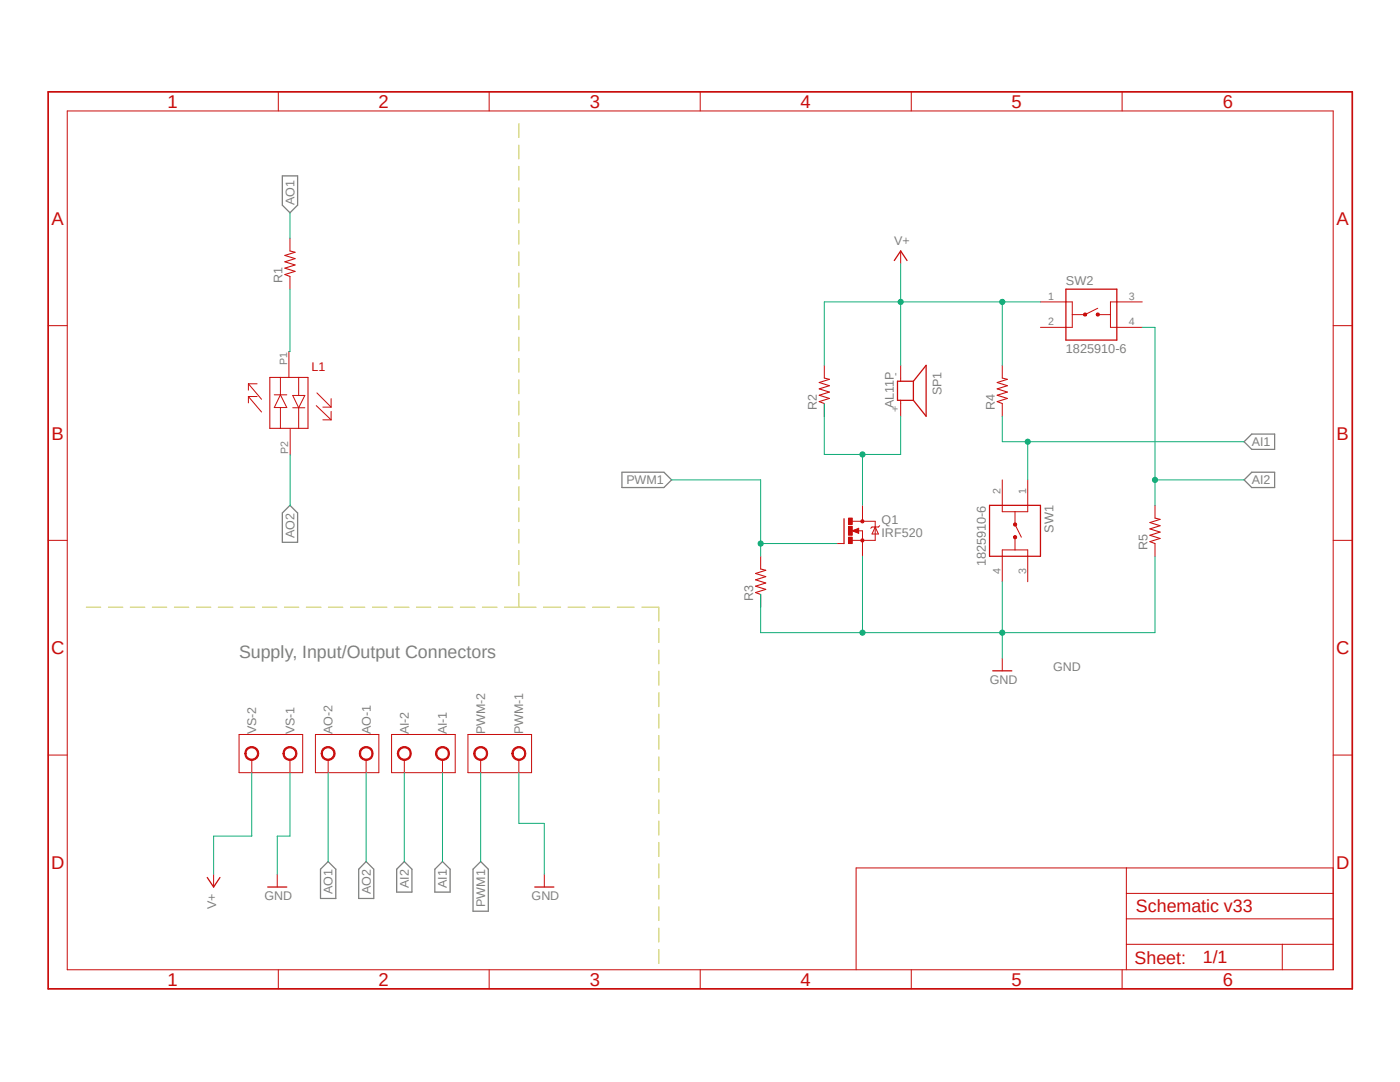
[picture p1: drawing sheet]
<svg xmlns="http://www.w3.org/2000/svg" width="279mm" height="216mm" viewBox="0 0 279 216" stroke-linecap="round" stroke-linejoin="round" font-family="sans-serif">
<path d="M9.1 18l261.2 179.9M270.3 18l-261.2 179.9" fill="none" stroke="#fff" stroke-width=".2"/>
<g fill="none" stroke="#c8c832" stroke-width=".2">
<path d="M103.5 24.7v2.7M103.5 29v2.7M103.5 33.2v2.7M103.5 37.5v2.7M103.5 41.7v2.8M103.5 46v2.7M103.5 50.2v2.8M103.5 54.5v2.8M103.5 58.8v2.7M103.5 63v2.8M103.5 67.3v2.7M103.5 71.5v2.8"/>
<path d="M103.5 75.8v2.8M103.5 80.1v2.7M103.5 84.3v2.8M103.5 88.6v2.8M103.5 92.8v2.8M103.5 97.1v2.8M103.5 101.3v2.8M103.5 105.6v2.8M103.5 109.9v2.7M103.5 114.1v2.8M103.5 118.4v2.8M17.2 121.2h2.9"/>
<path d="M21.6 121.2h2.9M26 121.2h2.9M30.4 121.2h2.9M34.8 121.2h2.9M39.2 121.2h2.9M43.6 121.2h2.9M48 121.2h2.8M52.4 121.2h2.8M56.8 121.2h2.8M61.1 121.2h3M65.5 121.2h2.9M69.9 121.2h2.9"/>
<path d="M74.3 121.2h2.9M78.7 121.2h2.9M83.1 121.2h2.9M87.5 121.2h2.9M91.9 121.2h2.9M96.3 121.2h2.9M100.7 121.2h6.3M108.5 121.2h3.4M113.4 121.2h3.4M118.3 121.2h3.4M123.2 121.2h3.4M128.1 121.2h3.4v2.7"/>
<path d="M131.5 125.4v2.8M131.5 129.7v2.8M131.5 133.9v2.8M131.5 138.2v2.8M131.5 142.5v2.8M131.5 146.8v2.7M131.5 151v2.8M131.5 155.3v2.8M131.5 159.6v2.7M131.5 163.8v2.8M131.5 168.1v2.8M131.5 172.4v2.8"/>
<path d="M131.5 176.7v2.7M131.5 180.9v2.8M131.5 185.2v2.8M131.5 189.5v2.7"/>
</g>
<path d="M56.3 35.1h3.1v5.8l-1.5 1.6-1.6-1.6zM124.1 94.2h8.4l1.5 1.6-1.5 1.5h-8.4zM249.8 94.2h4.6v3.1h-4.6l-1.5-1.5zM249.8 86.6h4.6v3.1h-4.6l-1.5-1.6zM57.9 100.8l1.5 1.6v5.8h-3.1v-5.8zM65.5 171.9l1.5 1.5v5.9h-3v-5.9zM73.1 171.9l1.5 1.5v5.9h-3v-5.9zM80.7 171.9l1.5 1.5v4.6h-3v-4.6zM88.3 171.9l1.5 1.5v4.6h-3v-4.6zM95.9 171.9l1.6 1.5v8.4h-3.1v-8.4z" fill="none" stroke="#808080" stroke-width=".25"/>
<path d="M212.7 60.2h1.3v5.1h-1.3M219.1 61.5l-2.6 1.3h-2.5M219.1 62.8h2.5M222.9 60.2h-1.3v5.1h1.3M47.7 146.6h12.7v7.6h-12.7zM62.9 146.6h12.7v7.6h-12.7zM78.1 146.6h12.7v7.6h-12.7zM93.4 146.6h12.7v7.6h-12.7z" fill="none" stroke="#c90d0c" stroke-width=".2"/>
<path d="M212.7 57.7h10.2v10.2h-10.2z" fill="none" stroke="#c90d0c" stroke-width=".25"/>
<path d="M216.3 62.5h.5v.5h-.5l-.1-.2 .3-.2 .2 .2-.3 .1-.2-.1z" fill-rule="evenodd" fill="#c90d0c"/>
<path d="M216.3 62.5h.5v.5h-.5l-.1-.2 .3-.2 .2 .2-.3 .1-.2-.1z" fill="none" stroke="#c90d0c" stroke-width=".2"/>
<path d="M218.9 62.5h.4v.5h-.4l-.1-.2 .3-.2 .2 .2-.4 .1-.1-.1z" fill-rule="evenodd" fill="#c90d0c"/>
<path d="M207.6 60.2h5.1M207.6 65.3h5.1M218.9 62.5h.4v.5h-.4l-.1-.2 .3-.2 .2 .2-.4 .1-.1-.1zM222.9 60.2h5.1M222.9 65.3h5.1M200 100.8v1.3h5.1v-1.3M200 111v-1.3h5.1v1.3M202.6 102.1v2.5l1.2 2.6M202.6 107.2v2.5" fill="none" stroke="#c90d0c" stroke-width=".2"/>
<path d="M197.5 100.8h10.1v10.2h-10.1z" fill="none" stroke="#c90d0c" stroke-width=".25"/>
<path d="M202.4 104.4l.2-.1 .2 .1v.5h-.4l-.1-.3 .1-.1 .4 .1-.4 .2-.1-.2z" fill-rule="evenodd" fill="#c90d0c"/>
<path d="M202.4 104.4l.2-.1 .2 .1v.5h-.4l-.1-.3 .1-.1 .4 .1-.4 .2-.1-.2z" fill="none" stroke="#c90d0c" stroke-width=".2"/>
<path d="M202.4 107l.2-.2 .2 .2v.4h-.4l-.1-.2 .1-.1 .4 .1-.4 .1-.1-.1z" fill-rule="evenodd" fill="#c90d0c"/>
<g fill="none" stroke="#c90d0c" stroke-width=".2">
<path d="M55.5 18.3v3.8M97.6 18.3v3.8M139.7 18.3v3.8M181.9 18.3v3.8M223.9 18.3v3.8M13.4 22.1h252.7v171.4h-252.7zM57.9 47.5v2.6M57.9 55.2v2.5M179.7 50.1v2.5M9.6 65h3.8M49.6 76.6l2.6 3.1M49.6 76.6h1.7"/>
<path d="M49.6 76.6v1.3M49.6 79.1v1.3M49.6 79.1l2.6 3.1M49.6 79.1h1.7M54.7 78.8h2.5M56 78.8l1.2 2.5h-2.5zM56 75.3v3.5M57.7 70.1v5.1M58.4 78.9h2.4l-1.2 2.5zM59.6 75.3v3.6M63.2 78.4l2.9 2.8M66.1 79.5v1.7"/>
<path d="M164.5 72.9v2.5M200 72.9v2.5M266.1 65h3.8M56 81.3v4.2M57.9 85.7v5.1M58.4 81.4h2.4M59.6 81.4v4.1M63.1 80.9l3 2.9M64.4 81.2h1.7M64.4 83.8h1.7M66.1 82.1v1.7M164.5 80.5v2.6"/>
<path d="M200 80.5v2.6M200 95.8v5M205.1 95.8v5M9.6 107.8h3.8M151.8 111v2.5M151.8 118.6v2.6M167 108.5h1.4M170.1 104h4.6v3.8h-4.6M170.1 105.9l1.3-.5v1zM171.2 105.9h.9v2.6M172.1 103.4v.6M174.7 105.2l.6 1.4h-1.3z"/>
<path d="M175.6 104.9l-.3 .3h-1.3l-.2 .2M200 111v5.1M202.4 107l.2-.2 .2 .2v.4h-.4l-.1-.2 .1-.1 .4 .1-.4 .1-.1-.1zM205.1 111v5.1M230.5 100.8v2.6M230.5 108.5v2.5M266.1 107.8h3.8M200 131.3v2.6M9.6 150.7h3.8M266.1 150.7h3.8M224.8 173.2v20.3M224.8 178.3h41.3"/>
<path d="M266.1 173.2h-95.2v20.3M55.5 193.5v3.8M97.6 193.5v3.8M139.7 193.5v3.8M181.9 193.5v3.8M223.9 193.5v3.8M224.8 188.4h41.3M224.8 183.3h41.3M255.9 188.4v5.1"/>
</g>
<path d="M57.9 50.1l1 .2-2 .7 2 .6-2 .6 2 .7-2 .6 2 .6-2 .7 1 .4M53.8 75.3h7.7v10.2h-7.7zM164.5 75.4l1 .3-2 .6 2 .7-2 .6 2 .6-2 .7 2 .6-2 .6 1 .4M200 75.4l1 .3-2 .6 2 .7-2 .6 2 .6-2 .7 2 .6-2 .6 1 .4M151.8 113.5l1 .3-2 .6 2 .7-2 .6 2 .6-2 .7 2 .6-2 .6 1 .4M230.5 103.4l1 .2-2 .7 2 .6-2 .6 2 .7-2 .6 2 .6-2 .7 1 .4" fill="none" stroke="#c90d0c" stroke-width=".21"/>
<path d="M178.5 52l1.2-1.9 1.3 1.9M168.4 103.5v5M198.1 133.9h3.8" fill="none" stroke="#c90d0c" stroke-width=".25"/>
<path d="M9.6 18.3h260.3v179h-260.3zM171.2 105.7l-.9 .2 .9 .3v-.3h-.2" fill="none" stroke="#c90d0c" stroke-width=".34"/>
<path d="M171.9 107.6l.2-.1 .2 .1v.5h-.4z" fill-rule="evenodd" fill="#c90d0c"/>
<path d="M171.9 107.6l.2-.1 .2 .1v.5h-.4z" fill="none" stroke="#c90d0c" stroke-width=".2"/>
<path d="M171.9 103.8l.2-.1 .2 .1v.5h-.4z" fill-rule="evenodd" fill="#c90d0c"/>
<path d="M171.9 103.8l.2-.1 .2 .1v.5h-.4z" fill="none" stroke="#c90d0c" stroke-width=".2"/>
<path d="M169.3 107.2h.8v1.3h-.8z" fill-rule="evenodd" fill="#c90d0c"/>
<path d="M169.3 107.2h.8v1.3h-.8z" fill="none" stroke="#c90d0c" stroke-width=".2"/>
<path d="M169.3 103.4h.8v1.2h-.8z" fill-rule="evenodd" fill="#c90d0c"/>
<path d="M169.3 103.4h.8v1.2h-.8z" fill="none" stroke="#c90d0c" stroke-width=".2"/>
<path d="M169.3 105h.8v1.8h-.8z" fill-rule="evenodd" fill="#c90d0c"/>
<path d="M169.3 105h.8v1.8h-.8zM172.1 100.8v2.6M172.1 108.5v2.5" fill="none" stroke="#c90d0c" stroke-width=".2"/>
<path d="M87.2 149.4a1.4 1.4 0 0 1 2.3 .2 1.4 1.4 0 0 1-.8 2.1 1.4 1.4 0 0 1-1.8-1.3h.3a1.15 1.15 0 0 1 1.5-1.2 1.15 1.15 0 0 1 .4 1.9 1.15 1.15 0 0 1-1.9-.4v-.3h-.3z" fill-rule="evenodd" fill="#c90d0c"/>
<path d="M87.2 149.4a1.4 1.4 0 0 1 2.3 .2 1.4 1.4 0 0 1-.8 2.1 1.4 1.4 0 0 1-1.8-1.3h.3a1.15 1.15 0 0 1 1.5-1.2 1.15 1.15 0 0 1 .4 1.9 1.15 1.15 0 0 1-1.9-.4v-.3h-.3zM88.3 151.6v2.6" fill="none" stroke="#c90d0c" stroke-width=".2"/>
<path d="M79.6 149.4a1.4 1.4 0 0 1 2.3 .2 1.4 1.4 0 0 1-.8 2.1 1.4 1.4 0 0 1-1.8-1.3h.2a1.15 1.15 0 0 1 1.6-1.2 1.15 1.15 0 0 1 .4 1.9 1.15 1.15 0 0 1-1.9-.4l-.1-.3h-.2z" fill-rule="evenodd" fill="#c90d0c"/>
<path d="M79.6 149.4a1.4 1.4 0 0 1 2.3 .2 1.4 1.4 0 0 1-.8 2.1 1.4 1.4 0 0 1-1.8-1.3h.2a1.15 1.15 0 0 1 1.6-1.2 1.15 1.15 0 0 1 .4 1.9 1.15 1.15 0 0 1-1.9-.4l-.1-.3h-.2zM80.7 151.6v2.6" fill="none" stroke="#c90d0c" stroke-width=".2"/>
<path d="M72 149.4a1.39 1.39 0 0 1 2.2 .1 1.39 1.39 0 0 1-.6 2.1 1.39 1.39 0 0 1-1.9-1.2h.3a1.14 1.14 0 0 1 1.4-1.1 1.14 1.14 0 0 1 .7 1.7 1.14 1.14 0 0 1-1.9 .1l-.2-.7h-.3l.1-.5z" fill-rule="evenodd" fill="#c90d0c"/>
<path d="M72 149.4a1.39 1.39 0 0 1 2.2 .1 1.39 1.39 0 0 1-.6 2.1 1.39 1.39 0 0 1-1.9-1.2h.3a1.14 1.14 0 0 1 1.4-1.1 1.14 1.14 0 0 1 .7 1.7 1.14 1.14 0 0 1-1.9 .1l-.2-.7h-.3l.1-.5zM73.1 151.6v2.6" fill="none" stroke="#c90d0c" stroke-width=".2"/>
<path d="M64.4 149.4a1.41 1.41 0 0 1 2.2 .1 1.41 1.41 0 0 1-.6 2.1 1.41 1.41 0 0 1-1.9-1.2h.2a1.14 1.14 0 0 1 1.5-1.1 1.14 1.14 0 0 1 .6 1.7 1.14 1.14 0 0 1-1.8 .1l-.3-.7h-.2z" fill-rule="evenodd" fill="#c90d0c"/>
<path d="M64.4 149.4a1.41 1.41 0 0 1 2.2 .1 1.41 1.41 0 0 1-.6 2.1 1.41 1.41 0 0 1-1.9-1.2h.2a1.14 1.14 0 0 1 1.5-1.1 1.14 1.14 0 0 1 .6 1.7 1.14 1.14 0 0 1-1.8 .1l-.3-.7h-.2zM65.5 151.6v2.6" fill="none" stroke="#c90d0c" stroke-width=".2"/>
<path d="M56.8 149.4a1.41 1.41 0 0 1 2.2 .1 1.41 1.41 0 0 1-.7 2.1 1.41 1.41 0 0 1-1.8-1.2h.2a1.14 1.14 0 0 1 1.5-1.1 1.14 1.14 0 0 1 .6 1.7 1.14 1.14 0 0 1-1.8 .1l-.3-.7h-.2z" fill-rule="evenodd" fill="#c90d0c"/>
<path d="M56.8 149.4a1.41 1.41 0 0 1 2.2 .1 1.41 1.41 0 0 1-.7 2.1 1.41 1.41 0 0 1-1.8-1.2h.2a1.14 1.14 0 0 1 1.5-1.1 1.14 1.14 0 0 1 .6 1.7 1.14 1.14 0 0 1-1.8 .1l-.3-.7h-.2zM57.9 151.6v2.6" fill="none" stroke="#c90d0c" stroke-width=".2"/>
<path d="M49.1 149.4a1.41 1.41 0 0 1 2.3 .1 1.41 1.41 0 0 1-.7 2.1 1.41 1.41 0 0 1-1.8-1.2h.2a1.14 1.14 0 0 1 1.5-1.1 1.14 1.14 0 0 1 .6 1.7 1.14 1.14 0 0 1-1.8 .1l-.3-.7h-.2z" fill-rule="evenodd" fill="#c90d0c"/>
<path d="M49.1 149.4a1.41 1.41 0 0 1 2.3 .1 1.41 1.41 0 0 1-.7 2.1 1.41 1.41 0 0 1-1.8-1.2h.2a1.14 1.14 0 0 1 1.5-1.1 1.14 1.14 0 0 1 .6 1.7 1.14 1.14 0 0 1-1.8 .1l-.3-.7h-.2zM50.2 151.6v2.6M42.6 174.5v2.5M55.3 174.5v2.5" fill="none" stroke="#c90d0c" stroke-width=".2"/>
<path d="M41.4 175.1l1.2 1.9 1.3-1.9M53.4 177h3.8" fill="none" stroke="#c90d0c" stroke-width=".25"/>
<path d="M102.5 149.4a1.4 1.4 0 0 1 2.2 .2 1.4 1.4 0 0 1-.7 2.1 1.4 1.4 0 0 1-1.8-1.3h.2a1.15 1.15 0 0 1 1.6-1.2 1.15 1.15 0 0 1 .4 1.9 1.15 1.15 0 0 1-1.9-.4l-.1-.3h-.2z" fill-rule="evenodd" fill="#c90d0c"/>
<path d="M102.5 149.4a1.4 1.4 0 0 1 2.2 .2 1.4 1.4 0 0 1-.7 2.1 1.4 1.4 0 0 1-1.8-1.3h.2a1.15 1.15 0 0 1 1.6-1.2 1.15 1.15 0 0 1 .4 1.9 1.15 1.15 0 0 1-1.9-.4l-.1-.3h-.2zM103.5 151.6v2.6" fill="none" stroke="#c90d0c" stroke-width=".2"/>
<path d="M94.9 149.4a1.4 1.4 0 0 1 2.2 .2 1.4 1.4 0 0 1-.8 2.1 1.4 1.4 0 0 1-1.8-1.3h.3a1.15 1.15 0 0 1 1.5-1.2 1.15 1.15 0 0 1 .5 1.9 1.15 1.15 0 0 1-1.9-.4l-.1-.3h-.3z" fill-rule="evenodd" fill="#c90d0c"/>
<path d="M179.7 72.9v3.2M179.7 79.9v3.2M94.9 149.4a1.4 1.4 0 0 1 2.2 .2 1.4 1.4 0 0 1-.8 2.1 1.4 1.4 0 0 1-1.8-1.3h.3a1.15 1.15 0 0 1 1.5-1.2 1.15 1.15 0 0 1 .5 1.9 1.15 1.15 0 0 1-1.9-.4l-.1-.3h-.3zM95.9 151.6v2.6M108.6 174.5v2.5" fill="none" stroke="#c90d0c" stroke-width=".2"/>
<path d="M182.3 76.1h-3.2v3.8h3.2M182.3 76.1v3.8M182.3 76.1l2.5-3.2v10.2l-2.5-3.2M106.7 177h3.8" fill="none" stroke="#c90d0c" stroke-width=".25"/>
<path d="M134 95.8h17.8v15.2M151.8 108.5h15.2" fill="none" stroke="#0dab76" stroke-width=".2"/>
<circle cx="151.8" cy="108.5" r=".51" fill="#0dab76"/>
<g fill="none" stroke="#0dab76" stroke-width=".2">
<path d="M172.1 111v15.2M230.5 111v15.2h-78.7v-7.6M57.9 154.2v12.6h-2.6v7.7M95.9 154.2v17.7M103.5 154.2v10.1h5.1v10.2"/>
<circle cx="151.8" cy="108.5" r=".51"/>
</g>
<circle cx="172.1" cy="126.2" r=".51" fill="#0dab76"/>
<g fill="none" stroke="#0dab76" stroke-width=".2">
<path d="M200 116.1v10.1"/>
<circle cx="172.1" cy="126.2" r=".51"/>
</g>
<circle cx="200" cy="126.2" r=".51" fill="#0dab76"/>
<g fill="none" stroke="#0dab76" stroke-width=".2">
<path d="M200 83.1v5h48.3M205.1 88.1v7.7M200 126.2v5.1"/>
<circle cx="200" cy="126.2" r=".51"/>
</g>
<circle cx="205.1" cy="88.1" r=".51" fill="#0dab76"/>
<g fill="none" stroke="#0dab76" stroke-width=".2">
<path d="M230.5 65.3v35.5M88.3 154.2v17.7"/>
<circle cx="205.1" cy="88.1" r=".51"/>
</g>
<circle cx="230.5" cy="95.8" r=".51" fill="#0dab76"/>
<g fill="none" stroke="#0dab76" stroke-width=".2">
<path d="M179.7 52.6v20.3M200 60.2v12.7M207.6 60.2h-43.1v12.7M228 65.3h2.5M230.5 95.8h17.8M80.7 154.2v17.7"/>
<circle cx="230.5" cy="95.8" r=".51"/>
</g>
<circle cx="179.7" cy="60.2" r=".51" fill="#0dab76"/>
<circle cx="179.7" cy="60.2" r=".51" fill="none" stroke="#0dab76" stroke-width=".2"/>
<circle cx="200" cy="60.2" r=".51" fill="#0dab76"/>
<g fill="none" stroke="#0dab76" stroke-width=".2">
<path d="M57.9 57.7v12.4h-.2M164.5 80.5v10.2h15.2v-7.6M172.1 90.7v10.1M50.2 154.2v12.6h-7.6v7.7"/>
<circle cx="200" cy="60.2" r=".51"/>
</g>
<circle cx="172.1" cy="90.7" r=".51" fill="#0dab76"/>
<g fill="none" stroke="#0dab76" stroke-width=".2">
<path d="M57.9 42.5v5M57.9 90.8v10M65.5 154.2v17.7M73.1 154.2v17.7"/>
<circle cx="172.1" cy="90.7" r=".51"/>
</g>
<g font-size="3.7" fill="#c90d0c">
<text x="33.4" y="21.5">1</text>
<text x="75.6" y="21.5">2</text>
<text x="117.7" y="21.5">3</text>
<text x="159.8" y="21.5">4</text>
<text x="201.9" y="21.5">5</text>
<text x="244" y="21.5">6</text>
<text x="10.3" y="44.9">A</text>
<text x="266.7" y="44.9">A</text>
<text x="10.3" y="87.7">B</text>
<text x="266.7" y="87.7">B</text>
<text x="10.2" y="130.6">C</text>
<text x="266.7" y="130.6">C</text>
<text x="10.2" y="173.4">D</text>
<text x="266.7" y="173.4">D</text>
<text x="33.4" y="196.7">1</text>
<text x="75.6" y="196.7">2</text>
<text x="117.7" y="196.7">3</text>
<text x="159.8" y="196.7">4</text>
<text x="201.9" y="196.7">5</text>
<text x="244" y="196.7">6</text>
</g>
<text font-size="3.6" fill="#808080" x="47.7" y="131.3">Supply, Input/Output Connectors</text>
<g font-size="3.6" fill="#c90d0c">
<text x="226.7" y="182.1">Schematic v33</text>
<text x="226.4" y="192.4">Sheet:</text>
<text x="240" y="192.2">1/1</text>
</g>
<g font-size="2.5" fill="#808080">
<text x="58.8" y="40.9" transform="rotate(-90 58.8 40.9)">AO1</text>
<text x="178.5" y="48.8">V+</text>
<text x="56.3" y="56.4" transform="rotate(-90 56.3 56.4)">R1</text>
<text x="212.7" y="56.9">SW2</text>
<text x="212.7" y="70.4">1825910-6</text>
<text x="163" y="81.8" transform="rotate(-90 163 81.8)">R2</text>
<text x="178.4" y="81.5" transform="rotate(-90 178.4 81.5)">AL11P</text>
<text x="187.9" y="78.9" transform="rotate(-90 187.9 78.9)">SP1</text>
<text x="198.5" y="81.8" transform="rotate(-90 198.5 81.8)">R4</text>
<text x="249.8" y="89">AI1</text>
<text x="125" y="96.6">PWM1</text>
<text x="249.8" y="96.6">AI2</text>
<text x="58.8" y="107.4" transform="rotate(-90 58.8 107.4)">AO2</text>
<text x="175.9" y="107.2">IRF520</text>
<text x="175.9" y="104.6">Q1</text>
<text x="210.3" y="106.3" transform="rotate(-90 210.3 106.3)">SW1</text>
<text x="196.8" y="113" transform="rotate(-90 196.8 113)">1825910-6</text>
<text x="229" y="109.7" transform="rotate(-90 229 109.7)">R5</text>
<text x="150.3" y="119.9" transform="rotate(-90 150.3 119.9)">R3</text>
<text x="197.5" y="136.4">GND</text>
<text x="210.2" y="133.9">GND</text>
<text x="51.1" y="146.6" transform="rotate(-90 51.1 146.6)">VS-2</text>
<text x="58.8" y="146.6" transform="rotate(-90 58.8 146.6)">VS-1</text>
<text x="66.4" y="146.6" transform="rotate(-90 66.4 146.6)">AO-2</text>
<text x="74" y="146.6" transform="rotate(-90 74 146.6)">AO-1</text>
<text x="81.6" y="146.6" transform="rotate(-90 81.6 146.6)">AI-2</text>
<text x="89.2" y="146.6" transform="rotate(-90 89.2 146.6)">AI-1</text>
<text x="96.8" y="146.6" transform="rotate(-90 96.8 146.6)">PWM-2</text>
<text x="104.4" y="146.6" transform="rotate(-90 104.4 146.6)">PWM-1</text>
<text x="52.8" y="179.5">GND</text>
<text x="66.4" y="178.4" transform="rotate(-90 66.4 178.4)">AO1</text>
<text x="74" y="178.4" transform="rotate(-90 74 178.4)">AO2</text>
<text x="81.6" y="177.2" transform="rotate(-90 81.6 177.2)">AI2</text>
<text x="89.2" y="177.2" transform="rotate(-90 89.2 177.2)">AI1</text>
<text x="106.1" y="179.5">GND</text>
<text x="43.1" y="181.4" transform="rotate(-90 43.1 181.4)">V+</text>
<text x="96.8" y="180.9" transform="rotate(-90 96.8 180.9)">PWM1</text>
</g>
<text font-size="2.5" fill="#c90d0c" x="62.2" y="74.1">L1</text>
<g font-size="2.1" fill="#808080">
<text x="209.2" y="59.9">1</text>
<text x="225.3" y="59.9">3</text>
<text x="209.2" y="64.9">2</text>
<text x="225.3" y="64.9">4</text>
<text x="57.3" y="72.9" transform="rotate(-90 57.3 72.9)">P1</text>
<text x="179.4" y="75.1" transform="rotate(-90 179.4 75.1)">-</text>
<text x="179.4" y="82.1" transform="rotate(-90 179.4 82.1)">+</text>
<text x="57.5" y="90.6" transform="rotate(-90 57.5 90.6)">P2</text>
<text x="199.7" y="98.5" transform="rotate(-90 199.7 98.5)">2</text>
<text x="204.8" y="98.5" transform="rotate(-90 204.8 98.5)">1</text>
<text x="199.7" y="114.5" transform="rotate(-90 199.7 114.5)">4</text>
<text x="204.8" y="114.5" transform="rotate(-90 204.8 114.5)">3</text>
</g>
</svg>
